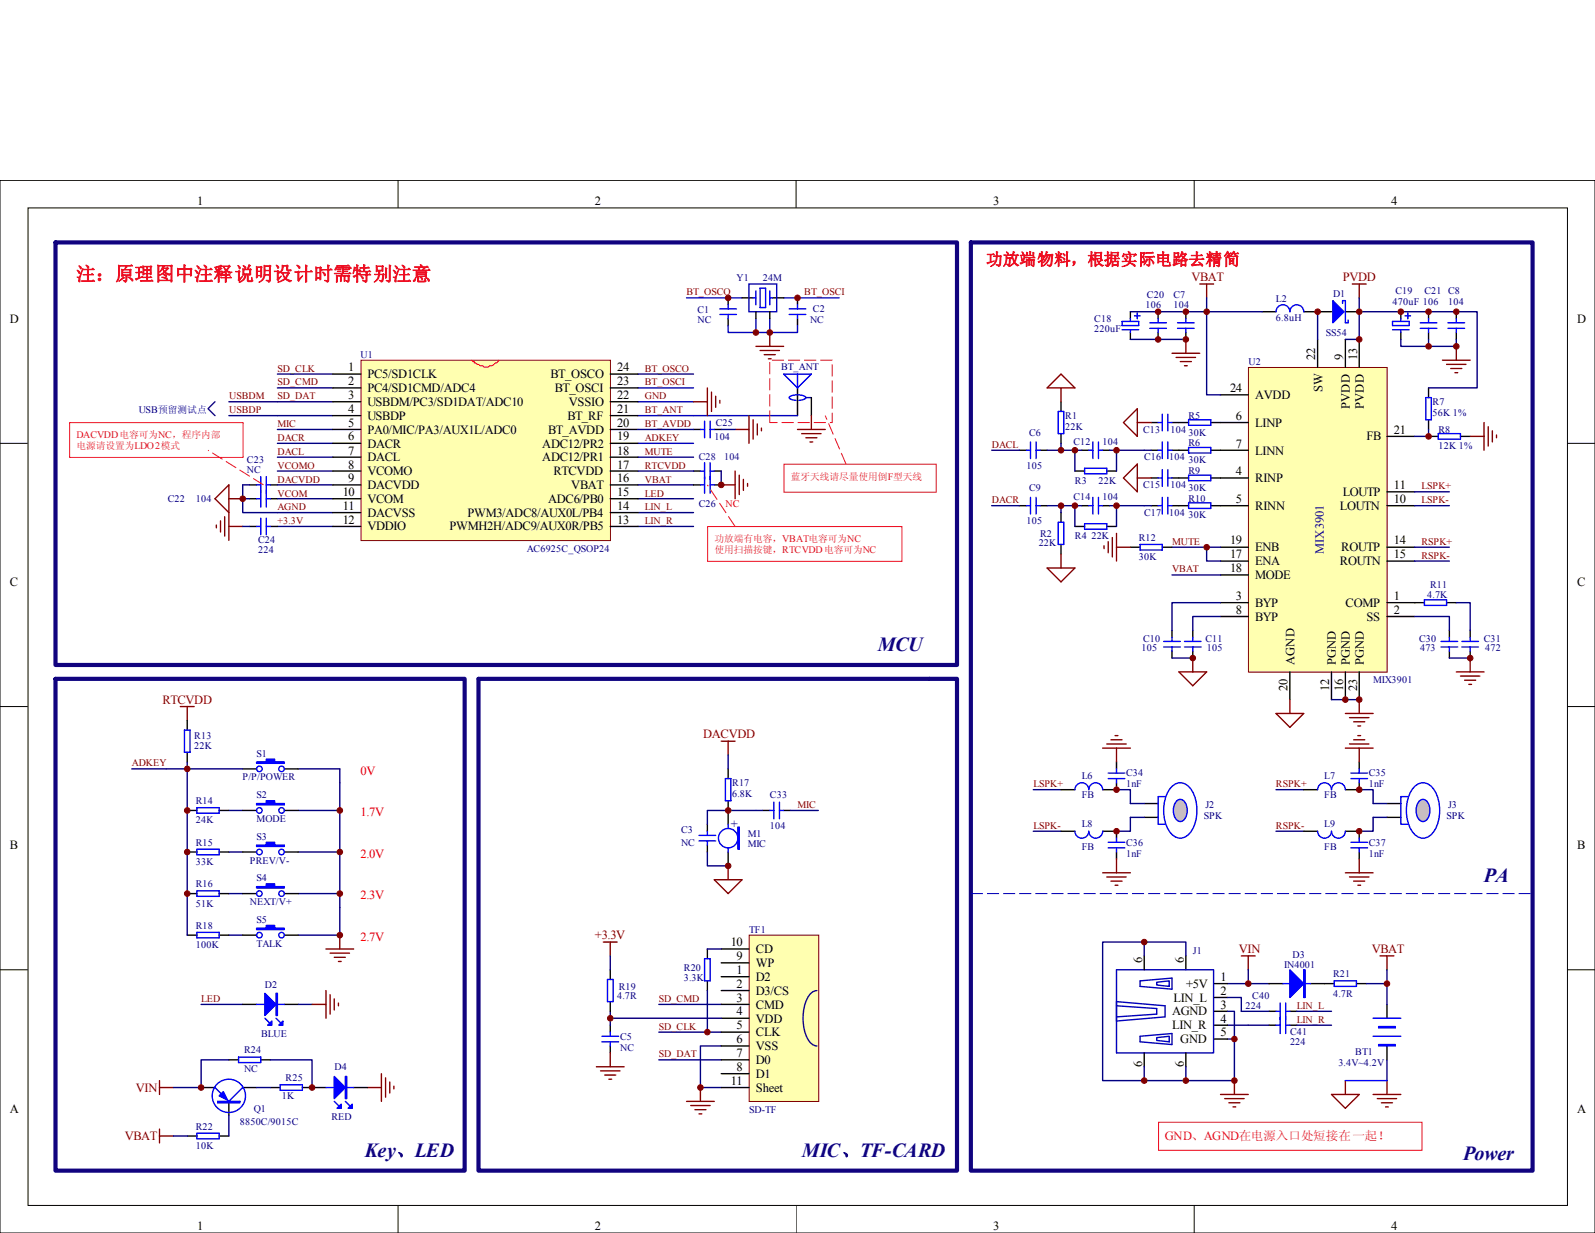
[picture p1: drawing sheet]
<svg xmlns="http://www.w3.org/2000/svg" width="279mm" height="216mm" viewBox="0 0 279 216" stroke-linecap="round" stroke-linejoin="round" font-family="sans-serif">
<g fill="none" stroke="#000" stroke-width=".18">
<path d="M0 31.6h279.4v184.3h-279.4zM4.9 36.4h269.7v174.7h-269.7zM69.7 31.5v4.9M139.5 31.5v4.9M209.2 31.5v4.9M0 77.6h4.9M274.5 77.6h4.9M0 123.7h4.9M274.5 123.7h4.9M0 169.8h4.9M274.5 169.8h4.9M69.7 211v4.9"/>
<path d="M139.5 211v4.9M209.2 211v4.9"/>
</g>
<path d="M105.7 165h2.4M106.9 165v2.4M120.3 192.9h4.8M121 193.6h3.4M121.7 194.3h2M122.4 195h.5M122.7 190.4v2.5" fill="none" stroke="#800000" stroke-width=".24"/>
<path d="M115.4 175.9h10.9M115.4 180.7h10.9M115.4 185.6h10.9M126.3 183.1h-3.6v7.3h3.6" fill="none" stroke="#000080" stroke-width=".24"/>
<path d="M131.3 163.8h12.1v29.1h-12.1z" fill="#ffffb0"/>
<path d="M131.2 163.7h12.2v29.2h-12.2z" fill="none" stroke="#800000" stroke-width=".18"/>
<g fill="none" stroke="#000" stroke-width=".24">
<path d="M43.7 84.9h1.2M43.7 87.3h1.2M47.4 84.9h1.2M47.4 87.3h1.2M127.6 134.6v1.7M123.9 144.3v1.3M123.9 148v1.2M127.6 140.2v4.1M127.6 149.2v2.4M133.6 141.9h1.2M137.3 141.9h1.2M200.4 140.7h2.5"/>
<path d="M200.4 143.1h2.5M106.9 169.8v1.7M106.9 175.4v1.7M106.9 179.5v1.2M123.9 166.2v1.7M123.9 171.8v1.7M126.3 166.2h4.9M126.3 178.3h4.9M126.3 173.5h4.9M126.3 175.9h4.9M126.3 168.6h4.9M126.3 171h4.9"/>
<path d="M222.3 179.5h1.2M225.9 179.5h1.3M47.4 190.4h1.7M53 190.4h4.1M62 190.4h2.4M106.9 183.1v1.3M126.3 185.6h4.9M126.3 180.7h4.9M126.3 183.1h4.9M126.3 188h4.9M126.3 190.4h4.9"/>
</g>
<path d="M143.1 173.5a2.13 2.13 0 0 0-1.7 1.4 8.3 8.3 0 0 0 .3 7.4l.9 .8h.5" fill="none" stroke="#11037f" stroke-width=".24"/>
<path d="M181 138.3h4.9M123.9 149.2v2.4h3.7M133.6 141.9h-9.7v2.4M138.5 141.9h4.8M181 145.6h4.9M106.9 177.1v1.2h19.4M123.9 166.2h2.4M123.9 173.5v7.2" fill="none" stroke="#000080" stroke-width=".24"/>
<g fill="none" stroke="#00f" stroke-width=".24">
<path d="M44.9 84.9h.8M44.9 87.3h.8M45.7 83.4v5.4M46.6 84.9h.8M46.6 83.4v5.4M46.6 87.3h.8M127.1 136.3h.9v3.9h-.9zM204.1 139.5h-1.2v3.6M205.1 137.9a2.13 2.13 0 0 1 3.7 .6 7.1 7.1 0 0 1-.4 7.4 2.13 2.13 0 0 1-3.7-.6 7.1 7.1 0 0 1 .4-7.4zM122.4 147.3h3M122.4 146.3h3M123.9 145.6v.7"/>
<path d="M123.9 147.3v.7M127.6 144.3v.8M127.6 148.5v.7M134.8 141.9h.8M135.6 140.5v2.9M136.5 141.9h.8M136.5 140.5v2.9M106.4 171.5h1v3.9h-1zM123.4 167.9h1v3.9h-1zM223.5 179.5h.8M224.3 178.1v2.9M225.2 179.5h.7"/>
<path d="M225.2 178.1v2.9M49.1 189.9h3.9v1h-3.9zM57.1 190.4h4.9M58.6 192.9l.9 .9M60.5 192.9l1 .9M105.4 181.5h3M105.4 182.4h3M106.9 180.7v.8M106.9 182.4v.7"/>
<circle cx="127.6" cy="146.8" r="1.7"/>
</g>
<g fill="#00f" stroke="#00f" stroke-width=".24">
<path d="M58.6 188.5l1.9 1.9-1.9 2z"/>
<path d="M61 194.1l.7-.8v.8z"/>
<path d="M59 194.1l.8-.8v.8z"/>
<path d="M129.3 144.8h.2v3.9h-.2z" fill-rule="evenodd"/>
<path d="M60.5 188.5h.2v3.9h-.2z" fill-rule="evenodd"/>
</g>
<g fill="none" stroke="#800000" stroke-width=".24">
<path d="M126.3 129.8h2.5M127.6 129.8v2.4M125.1 154h4.9l-2.4 2.5zM127.6 151.6v2.4M27.9 190.4h2.5M27.9 189.2v2.4M64.4 190.4h2.4M66.8 188v4.9M67.5 188.7v3.4M68.3 189.5v1.9M69 190.2v.5M104.5 186.8h4.8"/>
<path d="M105.2 187.5h3.4M105.9 188.2h2M106.7 189h.4M106.9 184.4v2.4"/>
</g>
<path d="M9.7 42.4h157.9v74h-157.9zM170.1 42.4h98.4v162.6h-98.4zM9.7 118.9h71.7v86.1h-71.7zM83.8 118.9h83.8v86.1h-83.8z" fill="none" stroke="#11037f" stroke-width=".73"/>
<path d="M206 140.3a.96 .96 0 0 1 1-.3 .96 .96 0 0 1 .7 .8 2.5 2.5 0 0 1-.6 3 1.01 1.01 0 0 1-1.3-.7 2.8 2.8 0 0 1 .2-2.8z" fill-rule="evenodd" fill="#c0c0c0" stroke="#00f" stroke-width=".24"/>
<g fill="none" stroke="#00f" stroke-width=".24">
<path d="M126.1 54.1h2.9M126.1 55.1h2.9M127.6 53.4v.7M127.6 55.1v.7M131.9 52.2h.5M132.4 50.9v2.5M133.1 50.5h1v3.4h-1zM134.8 50.9v2.5M134.8 52.2h.5M138.2 54.1h3M138.2 55.1h3M139.7 53.4v.7"/>
<path d="M139.7 55.1v.7M223.5 54.6a1.22 1.22 0 0 1 1.2-1.2 1.22 1.22 0 0 1 1.3 1.2M225.9 54.6a1.22 1.22 0 0 1 1.3-1.2 1.22 1.22 0 0 1 1.2 1.2M122.7 75.2h.7M123.4 73.7v3M124.4 75.2h.7M124.4 73.7v3M137.3 65.5h4.8l-2.4 2.4zM139.5 70.1a1.25 1.25 0 0 1-1.3-.5 2.47 2.47 0 0 1 2.8-.2l.2 .2a1.25 1.25 0 0 1-1.3 .5M139.7 65.5v2.4M44.9 92.2h.8M45.7 90.7v2.9"/>
<path d="M46.6 92.2h.8M46.6 90.7v2.9M122.7 84.9h.7M122.7 82.5h.7M123.4 81v5.4M124.4 81v5.4M124.4 84.9h.7M124.4 82.5h.7M188.3 138.3a1.22 1.22 0 0 1 1.2-1.2 1.22 1.22 0 0 1 1.2 1.2 1.21 1.21 0 0 1 1.2-1.2 1.21 1.21 0 0 1 1.3 1.2M194.1 135.4h2.9M194.1 136.3h2.9M195.6 134.6v.8"/>
<path d="M195.6 136.3v.8M246.6 139.5h-1.2v3.6M247.6 137.9a2.13 2.13 0 0 1 3.7 .6 7.1 7.1 0 0 1-.4 7.4 2.13 2.13 0 0 1-3.7-.6 7.1 7.1 0 0 1 .4-7.4zM188.3 145.6a1.22 1.22 0 0 0 1.2 1.2 1.22 1.22 0 0 0 1.2-1.2 1.21 1.21 0 0 0 .9 1.1 1.21 1.21 0 0 0 1.3-.4l.3-.7M194.1 147.5h2.9M194.1 148.5h2.9M195.6 146.8v.7M195.6 148.5v.7M202.9 143.1v1.2h1.2M224.7 172.2h4.9M233.7 171.8h3.9v.9h-3.9zM240.5 178.3h4.9"/>
<path d="M34.5 198.4h3.9v1h-3.9zM37.7 190.4l2.4 2.5 2.4-2.5M38.1 192.9h3.9v.2h-3.9zM41.5 189.3a2.91 2.91 0 0 0-4.3 2.4 2.91 2.91 0 0 0 4 2.9 2.91 2.91 0 0 0 .8-4.9l-.4-.3M41.8 185.1h3.9v1h-3.9zM235.7 189.2h7.3M240.5 181.5h4.9"/>
</g>
<g fill="none" stroke="#800000" stroke-width=".24">
<path d="M134.8 58.2v2.4M121.5 70.3h2.4M123.9 67.9v4.9M124.6 68.6v3.4M125.4 69.4v1.9M126.1 70.1v.5M128.8 75.2h2.4M131.2 72.8v4.8M131.9 73.5v3.4M132.4 60.6h4.9M132.7 74.2v2M133.1 61.4h3.4"/>
<path d="M133.4 75v.4M133.9 62.1h1.9M134.6 62.8h.5M139.7 75.2h4.9M140.4 75.9h3.4M141.2 76.7h1.9M141.9 77.4h.5M142.1 72.8v2.4M37.9 91.9v.5M38.6 91.2v2M39.4 90.5v3.4M40.1 89.8l-2.4-2.5 2.4-2.4v9.7"/>
<path d="M40.1 87.3h2.4M40.1 92.2h2.4M126.3 84.9h2.5M128.8 82.5v4.8M129.5 83.2v3.4M130.2 83.9v2M131 84.7v.4M193.2 131h4.8M193.9 130.3h3.4M194.6 129.5h2M195.3 128.8h.5M195.6 131v2.4"/>
<path d="M193.2 152.8h4.8M193.9 153.6h3.4M194.6 154.3h2M195.3 155h.5M195.6 150.4v2.4M217.4 167.4h2.5M218.7 167.4v2.4M241.7 167.4h2.5M243 167.4v2.4M27.9 197.7v2.4M27.9 198.9h2.5M213.8 191.6h4.9"/>
<path d="M214.5 192.4h3.4M215.3 193.1h1.9M216 193.8h.5M216.2 189.2v2.4M233.2 191.6h4.9l-2.4 2.5zM235.7 189.2v2.4M240.5 191.6h4.9M241.3 192.4h3.4M242 193.1h1.9M242.7 193.8h.5M243 189.2v2.4"/>
</g>
<g fill="none" stroke="#000080" stroke-width=".24">
<path d="M48.6 65.5h9.7M48.6 67.9h9.7M48.6 70.3h9.7M48.6 72.8h9.7M48.6 75.2h9.7M48.6 77.6h9.7M111.8 65.5h9.7M42.5 87.3h1.2M42.5 92.2h1.2M43.7 84.9h-1.2v4.9h15.8M48.6 80.1h9.7M48.6 84.9h9.7"/>
<path d="M48.6 87.3h9.7M48.6 92.2h9.7M48.6 82.5h9.7M111.8 80.1h9.7M111.8 84.9h9.7M111.8 87.3h9.7M111.8 89.8h9.7M111.8 92.2h9.7M127.6 132.2v2.4M195.6 138.3h2.4v2.4h2.4M223.5 138.3h4.9M200.4 143.1h-2.4v2.5h-2.4"/>
<path d="M223.5 145.6h4.9M106.9 167.4v2.4M106.9 178.3v1.2M200.4 165v2.4M207.7 167.4v-2.4h-14.5v24.2h14.5v-2.4M215 177.1h1.2v4.8h-1.2M215 174.7h2.4v2.4M215 179.5h7.3M215 172.2h7.3M218.7 169.8v2.4M227.2 179.5h6M243 169.8v6.1"/>
<path d="M30.4 198.9h2.4M40.1 185.6h-4.9v4.8h-4.8M40.1 195.3v3.6M44.9 190.4h2.5M47.4 185.6h7.3v4.8M200.4 186.8v2.4M243 185.6v3.6"/>
</g>
<g fill="none" stroke="#000" stroke-width=".24">
<path d="M127.6 52.2v1.2M127.6 55.8v1.2M130 52.2h1.9M132.4 54.6v1.2M134.8 54.6v1.2M135.3 52.2h2M139.7 52.2v1.2M139.7 55.8v1.2M221.1 54.6h2.4M228.4 54.6h2.4M121.5 75.2h1.2M125.1 75.2h1.2"/>
<path d="M139.7 67.9v4.9M142.1 69.6v3.2M43.7 92.2h1.2M47.4 92.2h1.2M121.5 84.9h1.2M121.5 82.5h1.2M125.1 84.9h1.2M125.1 82.5h1.2M185.9 138.3h2.4M195.6 137.1v1.2h-2.4M195.6 133.4v1.2M185.9 145.6h2.4"/>
<path d="M193.2 145.6h2.4v1.2M195.6 149.2v1.2M243 140.7h2.4M243 143.1h2.4M200.4 167.4v2.4M207.7 167.4v2.4M212.6 172.2h2.4M212.6 179.5h2.4M212.6 177.1h2.4M212.6 174.7h2.4M222.3 172.2h2.4M229.6 172.2h4.1"/>
<path d="M237.6 172.2h1.7M243 175.9v2.4M32.8 198.9h1.7M35.2 190.4h2.5M38.4 198.9h1.7M40.1 192.9v2.4M40.1 185.6h1.7M42.5 190.4h2.4M45.7 185.6h1.7M200.4 184.4v2.4M207.7 184.4v2.4M212.6 181.9h2.4"/>
<path d="M243 183.1v2.5"/>
</g>
<g fill="#00f" stroke="#00f" stroke-width=".24">
<path d="M225.9 169.8l2.5 2.4-2.5 2.5z"/>
<path d="M39.1 191.2l.7 1.4-1.4-.7z"/>
<path d="M228.4 169.8h.2v4.9h-.2z" fill-rule="evenodd"/>
<path d="M241.5 179.8h2.9v.2h-2.9z" fill-rule="evenodd"/>
<path d="M241.5 182.9h2.9v.2h-2.9z" fill-rule="evenodd"/>
</g>
<g fill="none" stroke="#0000bf" stroke-width=".24">
<path d="M120.3 52.2h9.7M127.6 57v1.2h12.1v-1.2M131.2 49.7h4.9v4.9h-4.9zM132.4 55.8v2.4M134.8 55.8v2.4M137.3 52.2h9.7M111.8 67.9h9.7M111.8 70.3h9.7M111.8 72.8h27.9M111.8 77.6h9.7M141.2 69.6h.9M195.6 169.8h17v14.6h-17z"/>
<path d="M195.6 176.1l7 .5v1l-7 .5M195.6 175.4l8.5 .7v2l-8.5 .7M199.7 171.8l5.6-.5v1.9l-5.6-.5zM202.6 172l2.2-.2v.9l-2.2-.2zM199.7 181.5l5.6-.5v1.9l-5.6-.5zM202.6 181.7l2.2-.2v.9l-2.2-.2z"/>
</g>
<path d="M202.9 196.5h46.2v4.9h-46.2z" fill="none" stroke="#ee0e22" stroke-width=".18"/>
<path d="M170.1 156.5h98.4" fill="none" stroke="#0000bf" stroke-width=".18" stroke-dasharray="2.1 .7" stroke-linecap="butt"/>
<path d="M248.6 140.3a.95 .95 0 0 1 .9-.3 .95 .95 0 0 1 .8 .8 2.5 2.5 0 0 1-.6 3 1.01 1.01 0 0 1-1.4-.7 2.81 2.81 0 0 1 .3-2.8z" fill-rule="evenodd" fill="#c0c0c0" stroke="#00f" stroke-width=".24"/>
<path d="M230.8 138.3a1.22 1.22 0 0 1 1.2-1.2 1.22 1.22 0 0 1 1.2 1.2 1.22 1.22 0 0 1 1.3-1.2 1.22 1.22 0 0 1 1.2 1.2M236.6 135.4h3M236.6 136.3h3M238.1 134.6v.8M238.1 136.3v.8M230.8 145.6a1.22 1.22 0 0 0 1.2 1.2 1.22 1.22 0 0 0 1.2-1.2 1.22 1.22 0 0 0 1.3 1.2 1.22 1.22 0 0 0 1.2-1.2M236.6 147.5h3M236.6 148.5h3M238.1 146.8v.7M238.1 148.5v.7M245.4 143.1v1.2h1.2" fill="none" stroke="#00f" stroke-width=".24"/>
<path d="M228.4 138.3h2.4M238.1 137.1v1.2h-2.4M238.1 133.4v1.2M228.4 145.6h2.4M235.7 145.6h2.4v1.2M238.1 149.2v1.2" fill="none" stroke="#000" stroke-width=".24"/>
<path d="M235.7 131h4.8M236.4 130.3h3.4M237.1 129.5h2M237.9 128.8h.4M238.1 131v2.4M235.7 152.8h4.8M236.4 153.6h3.4M237.1 154.3h2M237.9 155h.4M238.1 150.4v2.4" fill="none" stroke="#800000" stroke-width=".24"/>
<path d="M238.1 138.3h2.4v2.4h2.5M243 143.1h-2.5v2.5h-2.4" fill="none" stroke="#000080" stroke-width=".24"/>
<path d="M218.8 64.4h24.2v53.3h-24.2z" fill="#ffffb0"/>
<path d="M218.7 64.3h24.3v53.4h-24.3z" fill="none" stroke="#800000" stroke-width=".18"/>
<g fill="none" stroke="#000" stroke-width=".24">
<path d="M198 54.6v1.2M198 58.2v1.2M202.9 54.6v1.2M202.9 58.2v1.2M207.7 54.6v1.2M207.7 58.2v1.2M230.8 59.4v4.9M230.8 54.6h2.4M235.7 59.4v4.9M235.7 54.6h2.4M238.1 59.4v4.9M245.4 54.6v1.2"/>
<path d="M245.4 58.2v1.2M250.2 54.6v1.2M250.2 58.2v1.2M255.1 54.6v1.2M255.1 58.2v1.2M178.6 78.8h1.2M182.2 78.8h1.2M185.9 70.3v1.7M185.9 75.9v1.7M189.5 78.8h1.2M193.2 78.8h1.2M201.7 74h1.2"/>
<path d="M201.7 78.8h1.2M205.3 74h2.9M205.3 78.8h2.9M212.1 74h6.6M212.1 78.8h6.6M213.8 69.1h4.9M243 76.4h4.8M250.2 76.4h1.7M250.2 67.9v1.7M250.2 73.5v1.7M255.8 76.4h1.7M178.6 88.5h1.2"/>
<path d="M182.2 88.5h1.2M185.9 89.8v1.7M185.9 95.3v1.7M188.3 82.5h1.7M188.3 92.2h1.7M189.5 88.5h1.2M193.2 88.5h1.2M193.9 82.5h1.7M193.9 92.2h1.7M201.7 83.7h1.2M201.7 88.5h1.2M205.3 83.7h2.9"/>
<path d="M205.3 88.5h2.9M212.1 83.7h6.6M212.1 88.5h6.6M213.8 95.8h4.9M213.8 98.2h4.9M243 88.5h4.8M243 95.8h4.8M243 98.2h4.8M243 86.1h4.8M205.3 110.4v1.2M205.3 114v1.2M208.9 110.4v1.2"/>
<path d="M208.9 114v1.2M213.8 100.7h4.9M213.8 105.5h4.9M213.8 107.9h4.9M225.9 117.7v4.8M233.2 117.7v4.8M235.7 117.7v4.8M238.1 117.7v4.8M243 105.5h6.5M243 107.9h4.8M253.4 105.5h1.7M253.9 110.4v1.2"/>
<path d="M253.9 114v1.2M257.5 110.4v1.2M257.5 114v1.2"/>
</g>
<g fill="none" stroke="#000080" stroke-width=".24">
<path d="M198 54.6h23.1M198 59.4h9.7M211.4 52.2v16.9h2.4M230.8 54.6v4.8M238.1 54.6v4.8h-2.4M238.1 54.6h20.6v13.3h-8.5M238.1 52.2v2.4M245.4 59.4v1.2h9.7v-1.2M250.2 59.4v1.2M173.7 78.8h4.9M183.4 78.8h4.9M185.9 77.6v1.2"/>
<path d="M189.5 78.8h-1.2v3.7M194.4 78.8h7.3M195.6 78.8v3.7M250.2 75.2v1.2h-2.4M173.7 88.5h4.9M183.4 88.5h4.9M185.9 88.5v1.3M189.5 88.5h-1.2v3.7M194.4 88.5h7.3M195.6 88.5v3.7M205.3 95.8h8.5M211.4 95.8v2.4h2.4"/>
<path d="M247.8 88.5h6.1M247.8 95.8h6.1M247.8 86.1h6.1M247.8 98.2h6.1M205.3 100.7h8.5M205.3 115.2h3.6M213.8 107.9h-4.9v2.5M213.8 105.5h-8.5v4.9M247.8 107.9h6.1v2.5M253.9 115.2h3.6M255.1 105.5h2.4v4.9M233.2 122.5h4.9"/>
</g>
<g fill="none" stroke="#00f" stroke-width=".24">
<path d="M196.6 56.3h2.9v.7h-2.9zM196.6 57.7h2.9M198 55.8v.5M198 57.7v.5M198.7 55.3h1M199.2 54.8v1M201.4 57.5h2.9M201.4 56.5h2.9M202.9 55.8v.7M202.9 57.5v.7M206.3 57.5h2.9M206.3 56.5h2.9"/>
<path d="M207.7 55.8v.7M207.7 57.5v.7M235.2 53.1v-.5h.5v3.9h.5v-.5M243.9 57.7h2.9M243.9 56.3h2.9v.7h-2.9zM245.4 55.8v.5M245.4 57.7v.5M246.1 55.3h1M246.6 54.8v1M248.8 57.5h2.9M248.8 56.5h2.9M250.2 55.8v.7"/>
<path d="M250.2 57.5v.7M253.6 57.5h3M253.6 56.5h3M255.1 55.8v.7M255.1 57.5v.7M179.8 78.8h.7M180.5 77.4v2.9M181.5 78.8h.7M181.5 77.4v2.9M185.4 72h.9v3.9h-.9zM190.7 78.8h.7M191.4 77.4v2.9"/>
<path d="M192.4 78.8h.8M192.4 77.4v2.9M202.9 74h.7M202.9 78.8h.7M203.6 72.5v2.9M203.6 77.4v2.9M204.6 74h.7M204.6 72.5v2.9M204.6 77.4v2.9M204.6 78.8h.7M208.2 73.5h3.9v1h-3.9zM208.2 78.4h3.9v.9h-3.9z"/>
<path d="M249.8 69.6h.9v3.9h-.9zM251.9 75.9h3.9v1h-3.9zM179.8 88.5h.7M180.5 87.1v2.9M181.5 87.1v2.9M181.5 88.5h.7M185.4 91.5h.9v3.8h-.9zM190 82h3.9v1h-3.9zM190 91.7h3.9v1h-3.9zM190.7 88.5h.7M191.4 87.1v2.9M192.4 87.1v2.9"/>
<path d="M192.4 88.5h.8M202.9 83.7h.7M202.9 88.5h.7M203.6 82.2v2.9M203.6 87.1v2.9M204.6 82.2v2.9M204.6 87.1v2.9M204.6 83.7h.7M204.6 88.5h.7M208.2 83.2h3.9v1h-3.9zM208.2 88.1h3.9v.9h-3.9zM203.8 113.3h3"/>
<path d="M203.8 112.3h3M205.3 111.6v.7M205.3 113.3v.7M207.5 113.3h2.9M207.5 112.3h2.9M208.9 111.6v.7M208.9 113.3v.7M249.5 105h3.9v1h-3.9zM252.4 113.3h2.9M252.4 112.3h2.9M253.9 111.6v.7M253.9 113.3v.7"/>
<path d="M256.1 113.3h2.9M256.1 112.3h2.9M257.5 111.6v.7M257.5 113.3v.7"/>
</g>
<g fill="none" stroke="#800000" stroke-width=".24">
<path d="M207.7 59.4v2.5M210.2 49.7h2.4M211.4 49.7v2.5M236.9 49.7h2.4M238.1 49.7v2.5M183.4 67.9l2.5-2.4 2.4 2.4zM185.9 67.9v2.4M196.8 74l2.4-2.4v4.8zM199.2 74h2.5M205.3 61.9h4.9M206 62.6h3.4M206.8 63.3h1.9"/>
<path d="M207.5 64h.5M252.7 63.1h4.8M253.4 63.8h3.4M254.1 64.5h2M254.9 65.3h.4M255.1 60.6v2.5M257.5 76.4h2.5M260 74v4.8M260.7 74.7v3.4M261.4 75.4v2M262.1 76.2v.5M183.4 99.5h4.9l-2.4 2.4z"/>
<path d="M185.9 97v2.5M196.8 83.7l2.4-2.4v4.8zM199.2 83.7h2.5M206.5 117.7h4.9l-2.5 2.4zM208.9 115.2v2.5M255.1 117.7h4.9M255.8 118.4h3.4M256.6 119.1h1.9M257.3 119.8h.5M257.5 115.2v2.5M223.5 124.9h4.9l-2.5 2.5zM225.9 122.5v2.4"/>
<path d="M235.7 124.9h4.8M236.4 125.7h3.4M237.1 126.4h2M237.9 127.1h.4M238.1 122.5v2.4"/>
</g>
<path d="M233.5 52.6l1.9 2-1.9 1.9z" fill="#00f" stroke="#00f" stroke-width=".24"/>
<g fill="#800000" stroke="#800000" stroke-width=".18">
<circle cx="195.6" cy="138.3" r=".49"/>
<circle cx="195.6" cy="145.5" r=".49"/>
<circle cx="238.1" cy="138.3" r=".49"/>
<circle cx="238.1" cy="145.5" r=".49"/>
<circle cx="54.7" cy="190.4" r=".48"/>
<circle cx="35.2" cy="190.4" r=".48"/>
</g>
<path d="M63.3 63.2h43.6v31.5h-43.6z" fill="#ffffb0"/>
<path d="M63.2 63.1h43.7v31.6h-43.7z" fill="none" stroke="#800000" stroke-width=".18"/>
<g fill="none" stroke="#000" stroke-width=".24">
<path d="M58.3 65.5h4.9M58.3 67.9h4.9M58.3 77.6h4.9M58.3 75.2h4.9M58.3 70.3h4.9M58.3 72.8h4.9M106.9 65.5h4.9M106.9 67.9h4.9M106.9 77.6h4.9M106.9 75.2h4.9M106.9 70.3h4.9M106.9 72.8h4.9"/>
<path d="M58.3 92.2h4.9M58.3 89.8h4.9M58.3 82.5h4.9M58.3 84.9h4.9M58.3 80.1h4.9M58.3 87.3h4.9M106.9 92.2h4.9M106.9 89.8h4.9M106.9 82.5h4.9M106.9 84.9h4.9M106.9 80.1h4.9M106.9 87.3h4.9"/>
<path d="M198 95.8h1.7M203.6 95.8h1.7M32.8 126.1v1.7M32.8 131.7v1.7M42.5 134.6h2.4M49.8 134.6h2.4M32.8 141.9h1.7M32.8 149.2h1.7M32.8 156.5h1.7M38.4 141.9h1.7M38.4 149.2h1.7M38.4 156.5h1.7"/>
<path d="M42.5 141.9h2.4M42.5 149.2h2.4M42.5 156.5h2.4M49.8 141.9h2.4M49.8 149.2h2.4M49.8 156.5h2.4M32.8 163.7h1.7M38.4 163.7h1.7M42.5 163.7h2.4M42.5 175.9h2.4M49.8 163.7h2.4M49.8 175.9h2.4"/>
<path d="M222.3 177.1h1.2M225.9 177.1h1.3"/>
</g>
<path d="M82.6 63.1l.2 .2h.3v.3h.2l.8 .4h.5l.2 .3h.7l.3-.3a.77 .77 0 0 0 .9-.4h.3l.5-.5" fill="none" stroke="#f00" stroke-width=".18"/>
<g fill="none" stroke="#000080" stroke-width=".24">
<path d="M40.1 72.8h8.5M40.1 70.3h8.5M111.8 75.2h9.7M126.3 75.2h2.5M111.8 82.5h9.7M126.3 82.5v2.4M23.1 134.6h19.4M32.8 133.4v30.3M52.2 134.6h7.3v29.1h-7.3M40.1 141.9h2.4M40.1 149.2h2.4M40.1 156.5h2.4"/>
<path d="M52.2 141.9h7.3M52.2 149.2h7.3M52.2 156.5h7.3M35.2 175.9h7.3M40.1 163.7h2.4M52.2 175.9h2.5M217.4 177.1h4.9M227.2 177.1h6M239.3 172.2h3.7M216.2 181.9v7.3h-8.5"/>
</g>
<g fill="none" stroke="#00f" stroke-width=".24">
<path d="M199.7 95.3h3.9v1h-3.9zM32.3 127.8h1v3.9h-1zM34.5 141.4h3.9v1h-3.9zM34.5 148.7h3.9v1h-3.9zM34.5 156h3.9v1h-3.9zM34.5 163.3h3.9v.9h-3.9zM44.9 175.9h4.9M46.4 178.3l1 1M48.3 178.3l1 1M223.5 177.1h.8M224.3 175.6v2.9M225.2 177.1h.7"/>
<path d="M225.2 175.6v2.9"/>
<circle cx="45.4" cy="134.6" r=".49"/>
<circle cx="49.3" cy="134.6" r=".48"/>
<circle cx="45.4" cy="141.9" r=".49"/>
<circle cx="45.4" cy="149.2" r=".49"/>
<circle cx="45.4" cy="156.5" r=".49"/>
<circle cx="49.3" cy="141.9" r=".48"/>
<circle cx="49.3" cy="156.5" r=".48"/>
<circle cx="49.3" cy="149.2" r=".48"/>
<circle cx="45.4" cy="163.7" r=".49"/>
<circle cx="49.3" cy="163.7" r=".48"/>
</g>
<g fill="none" stroke="#800000" stroke-width=".24">
<path d="M193.4 95.6v.5M194.1 94.8v2M194.8 94.1v3.4M195.6 93.4v4.8M195.6 95.8h2.4M31.6 123.7h2.4M32.8 123.7v2.4M54.7 175.9h2.4M57.1 166.2h4.9M57.1 173.5v4.8M57.8 166.9h3.4M57.8 174.2v3.4"/>
<path d="M58.6 167.6h1.9M58.6 174.9v1.9M59.3 168.4h.5M59.3 175.6v.5M59.5 163.7v2.5"/>
</g>
<g fill="#00f" stroke="#00f" stroke-width=".24">
<path d="M46.4 173.9l1.9 2-1.9 1.9z"/>
<path d="M49.6 178.8v.7h-.8z"/>
<path d="M46.9 179.5l.7-.7v.7z"/>
<path d="M44.9 133.4h1.7v-.5h1.5v.5h1.7v.3h-4.9z" fill-rule="evenodd"/>
<path d="M44.9 148h1.7v-.5h1.5v.5h1.7v.2h-4.9z" fill-rule="evenodd"/>
<path d="M44.9 155.3h1.7v-.5h1.5v.5h1.7v.2h-4.9z" fill-rule="evenodd"/>
<path d="M44.9 140.7h1.7v-.5h1.5v.5h1.7v.2h-4.9z" fill-rule="evenodd"/>
<path d="M44.9 162.5h1.7v-.5h1.5v.5h1.7v.3h-4.9z" fill-rule="evenodd"/>
<path d="M48.3 173.9h.3v3.9h-.3z" fill-rule="evenodd"/>
</g>
<g fill="#800000" stroke="#800000" stroke-width=".18">
<circle cx="59.5" cy="141.9" r=".49"/>
<circle cx="59.5" cy="149.2" r=".49"/>
<circle cx="59.5" cy="156.5" r=".49"/>
<circle cx="32.8" cy="141.9" r=".49"/>
<circle cx="32.8" cy="149.2" r=".49"/>
<circle cx="32.8" cy="156.5" r=".49"/>
<circle cx="32.8" cy="134.6" r=".49"/>
<circle cx="59.5" cy="163.7" r=".49"/>
<circle cx="216.2" cy="189.2" r=".48"/>
<circle cx="216.2" cy="181.9" r=".48"/>
<circle cx="207.7" cy="189.2" r=".48"/>
<circle cx="200.4" cy="189.2" r=".49"/>
<circle cx="200.4" cy="165" r=".49"/>
<circle cx="218.7" cy="172.2" r=".49"/>
<circle cx="243" cy="172.2" r=".49"/>
<circle cx="122.7" cy="190.4" r=".49"/>
<circle cx="106.9" cy="178.3" r=".49"/>
<circle cx="123.9" cy="180.7" r=".48"/>
<circle cx="127.6" cy="141.9" r=".48"/>
<circle cx="127.6" cy="151.6" r=".48"/>
<circle cx="127.6" cy="52.2" r=".48"/>
<circle cx="139.7" cy="52.2" r=".49"/>
<circle cx="132.4" cy="58.2" r=".48"/>
<circle cx="134.8" cy="58.2" r=".49"/>
<circle cx="42.5" cy="87.3" r=".49"/>
<circle cx="126.3" cy="84.9" r=".49"/>
<circle cx="230.8" cy="54.6" r=".48"/>
<circle cx="235.7" cy="122.5" r=".48"/>
<circle cx="238.1" cy="122.5" r=".49"/>
<circle cx="238.1" cy="59.4" r=".49"/>
<circle cx="238.1" cy="54.6" r=".49"/>
<circle cx="195.6" cy="78.8" r=".49"/>
<circle cx="188.3" cy="78.8" r=".48"/>
<circle cx="185.9" cy="78.8" r=".48"/>
<circle cx="195.6" cy="88.5" r=".49"/>
<circle cx="188.3" cy="88.5" r=".48"/>
<circle cx="185.9" cy="88.5" r=".48"/>
<circle cx="211.4" cy="54.6" r=".48"/>
<circle cx="207.7" cy="54.6" r=".48"/>
<circle cx="211.4" cy="95.8" r=".48"/>
<circle cx="207.7" cy="59.4" r=".48"/>
<circle cx="202.9" cy="54.6" r=".48"/>
<circle cx="202.9" cy="59.4" r=".48"/>
<circle cx="255.1" cy="54.6" r=".49"/>
<circle cx="250.2" cy="54.6" r=".48"/>
<circle cx="245.4" cy="54.6" r=".49"/>
<circle cx="255.1" cy="60.6" r=".49"/>
<circle cx="250.2" cy="60.6" r=".48"/>
<circle cx="250.2" cy="76.4" r=".48"/>
<circle cx="257.5" cy="115.2" r=".49"/>
<circle cx="208.9" cy="115.2" r=".49"/>
</g>
<path d="M37.7 70.3l-1.3 1.3 1.3 1.2" fill="none" stroke="#11037f" stroke-width=".24"/>
<path d="M12.2 74h30.4v6.1h-30.4zM124 92.2h34v6.1h-34zM137.3 81.3h26.7v4.9h-26.7z" fill="none" stroke="#ee0e22" stroke-width=".18"/>
<path d="M134.8 74v-10.9h11v10.9h-11M46.2 84.9l-9.8-6.1M128.8 92.2l-4.9-7.3M148.2 81.3l-3.6-8.5" fill="none" stroke="#ee0e22" stroke-width=".18" stroke-dasharray="2.1 .7" stroke-linecap="butt"/>
<g font-size="3.5" fill="#11037f">
<text x="153.8" y="114">MCU</text>
<text x="259.9" y="154.5">PA</text>
<text x="63.9" y="202.5">Key、LED</text>
<text x="140.5" y="202.5">MIC、TF-CARD</text>
<text x="256.3" y="203">Power</text>
</g>
<text font-size="3.4" fill="#ee0e22" x="13.4" y="49.1">注：原理图中注释说明设计时需特别注意</text>
<text font-size="2.9" fill="#ee0e22" x="172.7" y="46.4">功放端物料，根据实际电路去精简</text>
<g font-size="2.2">
<text x="34.5" y="35.9">1</text>
<text x="104.2" y="35.9">2</text>
<text x="174" y="35.9">3</text>
<text x="243.7" y="35.9">4</text>
<text x="1.7" y="56.6">D</text>
<text x="276.3" y="56.6">D</text>
<text x="61" y="65">1</text>
<text x="108.1" y="65">24</text>
<text x="230.4" y="63.1" transform="rotate(-90 230.4 63.1)">22</text>
<text x="235.3" y="63.1" transform="rotate(-90 235.3 63.1)">9</text>
<text x="237.7" y="63.1" transform="rotate(-90 237.7 63.1)">13</text>
<text x="61" y="67.5">2</text>
<text x="61" y="69.8">3</text>
<text x="64.3" y="66.2">PC5/SD1CLK</text>
<text x="64.3" y="68.7">PC4/SD1CMD/ADC4</text>
<text x="64.3" y="71.1">USBDM/PC3/SD1DAT/ADC10</text>
<text x="96.4" y="66.2">BT_OSCO</text>
<text x="97.2" y="68.7">BT_OSCI</text>
<text x="99.7" y="71.1">VSSIO</text>
<text x="108.1" y="67.5">23</text>
<text x="108.1" y="69.8">22</text>
<text x="215.5" y="68.7">24</text>
<text x="219.9" y="69.8">AVDD</text>
<text x="231.6" y="68.7" transform="rotate(-90 231.6 68.7)">SW</text>
<text x="236.5" y="71.5" transform="rotate(-90 236.5 71.5)">PVDD</text>
<text x="238.9" y="71.5" transform="rotate(-90 238.9 71.5)">PVDD</text>
<text x="61" y="74.8">5</text>
<text x="61" y="72.3">4</text>
<text x="61" y="77.1">6</text>
<text x="64.3" y="75.9">PA0/MIC/PA3/AUX1L/ADC0</text>
<text x="64.3" y="73.5">USBDP</text>
<text x="96" y="75.9">BT_AVDD</text>
<text x="99.4" y="73.5">BT_RF</text>
<text x="108.1" y="77.1">19</text>
<text x="108.1" y="72.3">21</text>
<text x="108.1" y="74.8">20</text>
<text x="216.5" y="73.5">6</text>
<text x="219.9" y="74.8">LINP</text>
<text x="239.4" y="77.1">FB</text>
<text x="244.2" y="75.9">21</text>
<text x="61" y="82">8</text>
<text x="61" y="79.6">7</text>
<text x="64.3" y="83.2">VCOMO</text>
<text x="64.3" y="78.4">DACR</text>
<text x="64.3" y="80.8">DACL</text>
<text x="95" y="78.4">ADC12/PR2</text>
<text x="95" y="80.8">ADC12/PR1</text>
<text x="96.9" y="83.2">RTCVDD</text>
<text x="108.1" y="82">17</text>
<text x="108.1" y="79.6">18</text>
<text x="216.5" y="78.4">7</text>
<text x="216.5" y="83.2">4</text>
<text x="219.9" y="79.6">LINN</text>
<text x="60" y="89.2">11</text>
<text x="60" y="86.9">10</text>
<text x="61" y="84.4">9</text>
<text x="64.3" y="85.7">DACVDD</text>
<text x="64.3" y="88.1">VCOM</text>
<text x="96" y="88.1">ADC6/PB0</text>
<text x="100.1" y="85.7">VBAT</text>
<text x="108.1" y="89.2">14</text>
<text x="108.1" y="86.9">15</text>
<text x="108.1" y="84.4">16</text>
<text x="216.5" y="88.1">5</text>
<text x="219.9" y="84.4">RINP</text>
<text x="219.9" y="89.2">RINN</text>
<text x="234.7" y="89.2">LOUTN</text>
<text x="235.2" y="86.9">LOUTP</text>
<text x="244.2" y="88.1">10</text>
<text x="244.2" y="85.7">11</text>
<text x="60" y="91.7">12</text>
<text x="64.3" y="92.9">VDDIO</text>
<text x="64.3" y="90.5">DACVSS</text>
<text x="78.7" y="92.9">PWMH2H/ADC9/AUX0R/PB5</text>
<text x="81.9" y="90.5">PWM3/ADC8/AUX0L/PB4</text>
<text x="108.1" y="91.7">13</text>
<text x="215.5" y="95.3">19</text>
<text x="244.2" y="95.3">14</text>
<text x="215.5" y="97.8">17</text>
<text x="215.5" y="100.2">18</text>
<text x="219.9" y="96.5">ENB</text>
<text x="219.9" y="99">ENA</text>
<text x="219.9" y="101.4">MODE</text>
<text x="234.7" y="99">ROUTN</text>
<text x="234.9" y="96.5">ROUTP</text>
<text x="244.2" y="97.8">15</text>
<text x="1.7" y="102.6">C</text>
<text x="216.5" y="105.1">3</text>
<text x="216.5" y="107.4">8</text>
<text x="219.9" y="106.3">BYP</text>
<text x="235.7" y="106.3">COMP</text>
<text x="244.2" y="107.4">2</text>
<text x="244.2" y="105.1">1</text>
<text x="276.3" y="102.6">C</text>
<text x="219.9" y="108.7">BYP</text>
<text x="239.4" y="108.7">SS</text>
<text x="226.7" y="116.4" transform="rotate(-90 226.7 116.4)">AGND</text>
<text x="234" y="116.4" transform="rotate(-90 234 116.4)">PGND</text>
<text x="236.5" y="116.4" transform="rotate(-90 236.5 116.4)">PGND</text>
<text x="238.9" y="116.4" transform="rotate(-90 238.9 116.4)">PGND</text>
<text x="225.6" y="121.1" transform="rotate(-90 225.6 121.1)">20</text>
<text x="232.8" y="121.1" transform="rotate(-90 232.8 121.1)">12</text>
<text x="235.3" y="121.1" transform="rotate(-90 235.3 121.1)">16</text>
<text x="237.7" y="121.1" transform="rotate(-90 237.7 121.1)">23</text>
<text x="1.7" y="148.7">B</text>
<text x="276.3" y="148.7">B</text>
<text x="128" y="165.7">10</text>
<text x="132.4" y="166.9">CD</text>
<text x="129" y="173">2</text>
<text x="129" y="168.1">9</text>
<text x="129" y="170.5">1</text>
<text x="132.4" y="169.3">WP</text>
<text x="132.4" y="171.8">D2</text>
<text x="200.1" y="168.6" transform="rotate(-90 200.1 168.6)">6</text>
<text x="207.3" y="168.6" transform="rotate(-90 207.3 168.6)">6</text>
<text x="207.8" y="173">+5V</text>
<text x="213.8" y="171.8">1</text>
<text x="129" y="177.8">4</text>
<text x="129" y="175.4">3</text>
<text x="132.4" y="179.1">VDD</text>
<text x="132.4" y="174.2">D3/CS</text>
<text x="132.4" y="176.6">CMD</text>
<text x="205.3" y="177.8">AGND</text>
<text x="205.6" y="175.4">LIN_L</text>
<text x="213.8" y="179.1">4</text>
<text x="213.8" y="176.6">3</text>
<text x="213.8" y="174.2">2</text>
<text x="129" y="185.1">7</text>
<text x="129" y="180.3">5</text>
<text x="129" y="182.7">6</text>
<text x="132.4" y="181.4">CLK</text>
<text x="132.4" y="183.9">VSS</text>
<text x="205.3" y="180.3">LIN_R</text>
<text x="206.8" y="182.7">GND</text>
<text x="213.8" y="181.4">5</text>
<text x="128" y="190">11</text>
<text x="129" y="187.5">8</text>
<text x="132.4" y="186.4">D0</text>
<text x="132.4" y="188.7">D1</text>
<text x="132.4" y="191.2">Sheet</text>
<text x="200.1" y="186.8" transform="rotate(-90 200.1 186.8)">6</text>
<text x="207.3" y="186.8" transform="rotate(-90 207.3 186.8)">6</text>
<text x="1.7" y="194.8">A</text>
<text x="276.3" y="194.8">A</text>
<text x="34.5" y="215.4">1</text>
<text x="104.2" y="215.4">2</text>
<text x="174" y="215.4">3</text>
<text x="243.7" y="215.4">4</text>
</g>
<g font-size="2.2" fill="#800000">
<text x="208.7" y="49.3">VBAT</text>
<text x="235.2" y="49.3">PVDD</text>
<text x="28.4" y="123.3">RTCVDD</text>
<text x="123.2" y="129.3">DACVDD</text>
<text x="104.2" y="164.5">+3.3V</text>
<text x="217" y="166.9">VIN</text>
<text x="240.3" y="166.9">VBAT</text>
<text x="23.8" y="191.2">VIN</text>
<text x="21.8" y="199.6">VBAT</text>
</g>
<text font-size="2.2" fill="#11037f" x="231.9" y="97" transform="rotate(-90 231.9 97)">MIX3901</text>
<g font-size="2.2" fill="#f00">
<text x="63.2" y="135.6">0V</text>
<text x="63.2" y="142.9">1.7V</text>
<text x="63.2" y="150.2">2.0V</text>
<text x="63.2" y="157.5">2.3V</text>
<text x="63.2" y="164.8">2.7V</text>
</g>
<text font-size="2.2" fill="#000080" x="128" y="145">+</text>
<text font-size="2.2" fill="#ee0e22" x="204" y="199.6">GND、AGND在电源入口处短接在一起！</text>
<g font-size="1.8" fill="#800000">
<text x="120.2" y="51.7">BT_OSCO</text>
<text x="140.9" y="51.7">BT_OSCI</text>
<text x="48.6" y="65.1">SD_CLK</text>
<text x="112.9" y="65.1">BT_OSCO</text>
<text x="40.1" y="69.9">USBDM</text>
<text x="48.6" y="67.5">SD_CMD</text>
<text x="48.6" y="69.9">SD_DAT</text>
<text x="112.9" y="67.5">BT_OSCI</text>
<text x="112.9" y="69.9">GND</text>
<text x="40.1" y="72.4">USBDP</text>
<text x="48.6" y="74.8">MIC</text>
<text x="48.6" y="77.2">DACR</text>
<text x="112.9" y="72.4">BT_ANT</text>
<text x="112.9" y="74.8">BT_AVDD</text>
<text x="112.9" y="77.2">ADKEY</text>
<text x="48.6" y="79.7">DACL</text>
<text x="48.6" y="82">VCOMO</text>
<text x="112.9" y="79.7">MUTE</text>
<text x="112.9" y="82">RTCVDD</text>
<text x="173.7" y="78.4">DACL</text>
<text x="48.6" y="84.5">DACVDD</text>
<text x="48.6" y="87">VCOM</text>
<text x="48.6" y="89.3">AGND</text>
<text x="112.9" y="84.5">VBAT</text>
<text x="112.9" y="89.3">LIN_L</text>
<text x="112.9" y="87">LED</text>
<text x="173.7" y="88.1">DACR</text>
<text x="249" y="85.7">LSPK+</text>
<text x="249" y="88.1">LSPK-</text>
<text x="48.6" y="91.8">+3.3V</text>
<text x="112.9" y="91.8">LIN_R</text>
<text x="205.3" y="95.4">MUTE</text>
<text x="249" y="95.4">RSPK+</text>
<text x="205.3" y="100.2">VBAT</text>
<text x="249" y="97.9">RSPK-</text>
<text x="23.1" y="134.2">ADKEY</text>
<text x="181" y="137.8">LSPK+</text>
<text x="223.5" y="137.8">RSPK+</text>
<text x="139.7" y="141.5">MIC</text>
<text x="181" y="145.1">LSPK-</text>
<text x="223.5" y="145.1">RSPK-</text>
<text x="35.2" y="175.4">LED</text>
<text x="115.4" y="175.4">SD_CMD</text>
<text x="227.2" y="179.1">LIN_R</text>
<text x="227.2" y="176.7">LIN_L</text>
<text x="115.4" y="180.3">SD_CLK</text>
<text x="115.4" y="185.2">SD_DAT</text>
</g>
<g font-size="1.8" fill="#000080">
<text x="129" y="49.3">Y1</text>
<text x="133.6" y="49.3">24M</text>
<text x="200.7" y="53.9">106</text>
<text x="200.9" y="52.2">C20</text>
<text x="205.6" y="52.2">C7</text>
<text x="205.6" y="53.9">104</text>
<text x="223.5" y="52.9">L2</text>
<text x="233.5" y="52">D1</text>
<text x="243.9" y="53.4">470uF 106</text>
<text x="244.4" y="51.5">C19</text>
<text x="249.5" y="51.5">C21 C8</text>
<text x="253.7" y="53.4">104</text>
<text x="122.2" y="54.9">C1</text>
<text x="122.2" y="56.6">NC</text>
<text x="141.9" y="56.6">NC</text>
<text x="142.4" y="54.7">C2</text>
<text x="191.7" y="56.4">C18</text>
<text x="191.7" y="58.1">220uF</text>
<text x="223.5" y="56.1">6.8uH</text>
<text x="232.2" y="58.8">SS54</text>
<text x="63.2" y="62.7">U1</text>
<text x="136.8" y="64.9">BT_ANT</text>
<text x="218.7" y="63.8">U2</text>
<text x="251" y="70.9">R7</text>
<text x="24.3" y="72.4">USB预留测试点</text>
<text x="125.1" y="77">104</text>
<text x="125.4" y="74.5">C25</text>
<text x="180.3" y="76.3">C6</text>
<text x="186.6" y="73.3">R1</text>
<text x="186.6" y="75.3">22K</text>
<text x="188" y="78">C12</text>
<text x="193.1" y="78">104</text>
<text x="200.2" y="75.8">C13</text>
<text x="205.1" y="75.8">104</text>
<text x="208.2" y="73.3">R5</text>
<text x="208.2" y="76.3">30K</text>
<text x="251" y="72.8">56K 1%</text>
<text x="252" y="75.8">R8</text>
<text x="43.3" y="81.1">C23</text>
<text x="43.3" y="82.8">NC</text>
<text x="179.8" y="82">105</text>
<text x="200.4" y="80.6">C16</text>
<text x="204.8" y="80.6">104</text>
<text x="208.2" y="83.1">R9</text>
<text x="208.2" y="78.1">R6</text>
<text x="208.2" y="81.1">30K</text>
<text x="252" y="78.7">12K 1%</text>
<text x="29.4" y="87.9">C22</text>
<text x="34.3" y="87.9">104</text>
<text x="122.4" y="88.8">C26</text>
<text x="180.3" y="85.9">C9</text>
<text x="188" y="87.6">C14</text>
<text x="188.3" y="84.8">R3</text>
<text x="192.4" y="84.8">22K</text>
<text x="193.1" y="87.6">104</text>
<text x="200.2" y="85.4">C15</text>
<text x="205.1" y="85.4">104</text>
<text x="208.2" y="85.9">30K</text>
<text x="208.2" y="87.9">R10</text>
<text x="45.2" y="95.2">C24</text>
<text x="179.8" y="91.8">105</text>
<text x="181.9" y="95.7">22K</text>
<text x="182.2" y="94">R2</text>
<text x="188.3" y="94.4">R4</text>
<text x="191.2" y="94.4">22K</text>
<text x="199.5" y="94.7">R12</text>
<text x="200.4" y="90.3">C17</text>
<text x="204.8" y="90.3">104</text>
<text x="208.2" y="90.8">30K</text>
<text x="45.2" y="96.9">224</text>
<text x="92.3" y="96.6">AC6925C_QSOP24</text>
<text x="199.5" y="98">30K</text>
<text x="250" y="104.6">4.7K</text>
<text x="250.5" y="103">R11</text>
<text x="200.2" y="112.4">C10</text>
<text x="211.2" y="112.4">C11</text>
<text x="248.6" y="112.4">C30</text>
<text x="259.9" y="112.4">C31</text>
<text x="200" y="114">105</text>
<text x="211.4" y="114">105</text>
<text x="240.5" y="119.6">MIX3901</text>
<text x="248.8" y="114">473</text>
<text x="260.2" y="114">472</text>
<text x="34" y="129.4">R13</text>
<text x="34" y="131.1">22K</text>
<text x="42.5" y="136.7">P/P/POWER</text>
<text x="45" y="132.5">S1</text>
<text x="128.3" y="137.6">R17</text>
<text x="189.5" y="136.4">L6</text>
<text x="197.3" y="135.9">C34</text>
<text x="197.3" y="137.8">1nF</text>
<text x="232" y="136.4">L7</text>
<text x="239.8" y="135.9">C35</text>
<text x="239.8" y="137.8">1nF</text>
<text x="34.3" y="140.8">R14</text>
<text x="45" y="139.8">S2</text>
<text x="45" y="143.9">MODE</text>
<text x="128.3" y="139.5">6.8K</text>
<text x="134.9" y="139.8">C33</text>
<text x="189.5" y="139.8">FB</text>
<text x="210.9" y="143.4">SPK</text>
<text x="211.2" y="141.5">J2</text>
<text x="232" y="139.8">FB</text>
<text x="253.4" y="143.4">SPK</text>
<text x="253.7" y="141.5">J3</text>
<text x="34.3" y="144.2">24K</text>
<text x="34.3" y="148.1">R15</text>
<text x="45" y="147.1">S3</text>
<text x="119.3" y="145.9">C3</text>
<text x="119.3" y="148.1">NC</text>
<text x="131" y="146.6">M1</text>
<text x="131" y="148.3">MIC</text>
<text x="134.9" y="145.1">104</text>
<text x="189.5" y="144.9">L8</text>
<text x="189.5" y="148.8">FB</text>
<text x="197.3" y="148.1">C36</text>
<text x="232" y="144.9">L9</text>
<text x="232" y="148.8">FB</text>
<text x="239.8" y="148.1">C37</text>
<text x="34.3" y="151.5">33K</text>
<text x="34.3" y="155.4">R16</text>
<text x="43.8" y="151.2">PREV/V-</text>
<text x="45" y="154.3">S4</text>
<text x="197.3" y="150">1nF</text>
<text x="239.8" y="150">1nF</text>
<text x="34.3" y="158.8">51K</text>
<text x="43.8" y="158.5">NEXT/V+</text>
<text x="45" y="161.6">S5</text>
<text x="34.3" y="162.6">R18</text>
<text x="34.3" y="166">100K</text>
<text x="45" y="165.8">TALK</text>
<text x="131.2" y="163.3">TF1</text>
<text x="209" y="167">J1</text>
<text x="226.4" y="167.7">D3</text>
<text x="46.4" y="173.1">D2</text>
<text x="108.4" y="173.3">R19</text>
<text x="119.8" y="170.1">R20</text>
<text x="119.8" y="171.8">3.3K</text>
<text x="225" y="169.4">IN4001</text>
<text x="233.5" y="171.1">R21</text>
<text x="108.1" y="175">4.7R</text>
<text x="218.2" y="176.7">224</text>
<text x="219.4" y="175">C40</text>
<text x="233.5" y="174.5">4.7R</text>
<text x="42.8" y="184.4">R24</text>
<text x="45.7" y="181.5">BLUE</text>
<text x="108.6" y="182">C5</text>
<text x="108.6" y="184">NC</text>
<text x="226" y="181.3">C41</text>
<text x="226" y="183">224</text>
<text x="237.4" y="184.7">BT1</text>
<text x="42.8" y="187.8">NC</text>
<text x="50" y="189.3">R25</text>
<text x="58.6" y="187.4">D4</text>
<text x="234.4" y="186.6">3.4V~4.2V</text>
<text x="34.3" y="197.8">R22</text>
<text x="42" y="197">8850C/9015C</text>
<text x="44.4" y="194.6">Q1</text>
<text x="49.4" y="192.4">1K</text>
<text x="58.1" y="196.1">RED</text>
<text x="131.2" y="194.9">SD-TF</text>
<text x="34.3" y="201.2">10K</text>
</g>
<text font-size="1.8" fill="#ee0e22" x="13.4" y="76.7">DACVDD电容可为NC，程序内部</text>
<g font-size="1.8" fill="#11037f">
<text x="122.4" y="80.6">C28</text>
<text x="126.8" y="80.6">104</text>
</g>
<text font-size="1.8" fill="#f00" x="127.1" y="88.8">NC</text>
<g font-size="1.7" fill="#ee0e22">
<text x="13.4" y="78.7">电源请设置为LDO2模式</text>
<text x="138.5" y="84">蓝牙天线请尽量使用倒F型天线</text>
<text x="125.1" y="94.9">功放端有电容，VBAT电容可为NC</text>
<text x="125.1" y="96.9">使用扫描按键，RTCVDD电容可为NC</text>
</g>
</svg>
